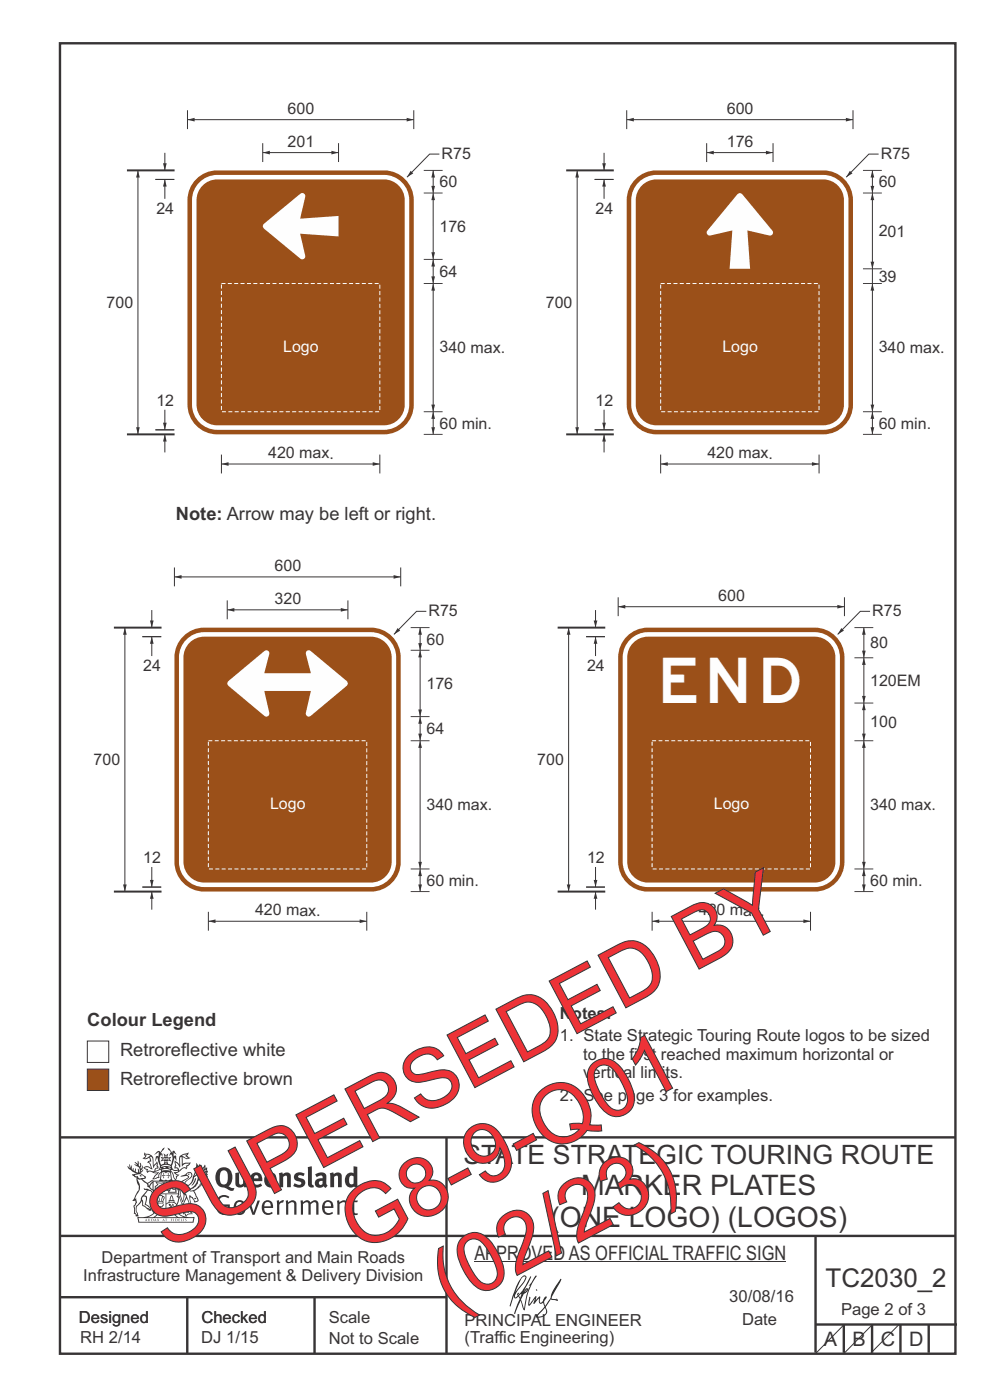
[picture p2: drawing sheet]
<svg xmlns="http://www.w3.org/2000/svg" width="210mm" height="297mm" viewBox="0 0 210 297" stroke-linecap="round" stroke-linejoin="round" font-family="sans-serif">
<g fill="none" stroke="#373435" stroke-width=".51">
<path d="M12.7 9.2h190v278h-190zM12.7 241.3h190M94.7 241.4v45.8M12.7 275.2h82M12.7 262.2h190.1M39.7 275.2v12M66.7 275.2v12M173 262.1v24.9M173 281h30M179 281v6M185 281v6M191 281v6"/>
<path d="M197 281v6"/>
</g>
<g fill="#373435">
<path d="M47 248.4a2.55 2.55 0 0 0 0 2.7l.3 .2a.81 .81 0 0 0 1-1v-.5a1.04 1.04 0 0 0-1.1-1.5zM46.3 248.1a1.82 1.82 0 0 1 2.1-.2 1.82 1.82 0 0 1 .9 1.8 2.29 2.29 0 0 1-.8 2l.7 .3h.5l-.2 .6a2.87 2.87 0 0 1-2-.7 2.12 2.12 0 0 1-1.7-3.1z" fill-rule="evenodd"/>
<path d="M49.9 248.9l.8-.2v2a.46 .46 0 0 0 .3 .6 .46 .46 0 0 0 .6-.3v-2.1l.7-.2v2.4l.2 .5-.5 .3-.3-.3a1.02 1.02 0 0 1-1.2 .3 1.02 1.02 0 0 1-.6-1.1z" fill-rule="evenodd"/>
<path d="M54 249.5l-.1 .5h.9a.49 .49 0 0 0-.2-.6 .49 .49 0 0 0-.6 .1zM53.4 249.1a1.34 1.34 0 0 1 1.6-.2 1.34 1.34 0 0 1 .6 1.5v.2h-1.7a.77 .77 0 0 0 .5 .8 .77 .77 0 0 0 .9-.4l.3 .5a1.59 1.59 0 0 1-2 .2 1.59 1.59 0 0 1-.5-2.1z" fill-rule="evenodd"/>
<path d="M57 249.5l-.1 .5h1a.49 .49 0 0 0-.2-.6 .49 .49 0 0 0-.7 .1zM56.4 249.1a1.34 1.34 0 0 1 1.6-.2 1.34 1.34 0 0 1 .7 1.5v.2h-1.8a.77 .77 0 0 0 .5 .8 .77 .77 0 0 0 .9-.4l.4 .5a1.59 1.59 0 0 1-2.1 .2 1.59 1.59 0 0 1-.5-2.1z" fill-rule="evenodd"/>
<path d="M59.2 248.9l.7-.2 .1 .4a.95 .95 0 0 1 1-.3 .95 .95 0 0 1 .7 .8v2.3h-.8v-2.3a.46 .46 0 0 0-.8 .1v2.2h-.8z" fill-rule="evenodd"/>
<path d="M62.6 249.1a1.75 1.75 0 0 1 2-.1l-.2 .5-.6-.2a.43 .43 0 0 0-.6 .3l.4 .3a1.04 1.04 0 0 1 1.2 1.1 1.04 1.04 0 0 1-1.4 1l-1.2-.4 .3-.6 1 .4 .4-.4a.88 .88 0 0 0-1-.5l-.4-.2-.1-.4z" fill-rule="evenodd"/>
<path d="M65.3 247.6l.8-.2 .1 3.8 .3 .2 .1 .4a.88 .88 0 0 1-1 0 .88 .88 0 0 1-.3-1z" fill-rule="evenodd"/>
<path d="M67.8 250.6a.43 .43 0 0 0-.1 .7 .43 .43 0 0 0 .7-.1v-.7zM66.8 249.1a1.7 1.7 0 0 1 2.4 .1v1.9l.3 .4-.4 .5-.5-.4a1.03 1.03 0 0 1-1.7-.1 1.03 1.03 0 0 1 .8-1.5h.7v-.4a.8 .8 0 0 0-1.2 .1z" fill-rule="evenodd"/>
<path d="M70 248.9l.7-.2 .1 .4a.95 .95 0 0 1 1-.3 .95 .95 0 0 1 .7 .8v2.3h-.8v-2.3a.46 .46 0 0 0-.8 .1v2.2h-.8z" fill-rule="evenodd"/>
<path d="M74.3 249.5a1.48 1.48 0 0 0 0 1.7h.5l.2-.1v-1.5l-.3-.2zM75 247.4l.8 .1 .1 4.4h-.7l-.1-.2a1.26 1.26 0 0 1-1.4 0 1.26 1.26 0 0 1-.5-1.3 1.29 1.29 0 0 1 .4-1.4 1.29 1.29 0 0 1 1.4-.1z" fill-rule="evenodd"/>
<path d="M46.4 253.9a1.72 1.72 0 0 1 2.3 0l-.3 .3a1.24 1.24 0 0 0-1.4-.2 1.24 1.24 0 0 0-.6 1.4 1.49 1.49 0 0 0 1.2 1.9l.7-.1v-1.3h-.8l-.1-.4h1.3v1.9a1.93 1.93 0 0 1-2.2 0 1.93 1.93 0 0 1-.7-2.2l.2-.8z" fill-rule="evenodd"/>
<path d="M50.4 255.1a1.65 1.65 0 0 0 .2 2.2 .99 .99 0 0 0 1-1.4 .78 .78 0 0 0-.4-.8 .78 .78 0 0 0-.8 0zM50 254.9a1.33 1.33 0 0 1 1.6-.1 1.33 1.33 0 0 1 .5 1.4 1.31 1.31 0 0 1-1.3 1.6 1.31 1.31 0 0 1-1.2-1.6v-.6z" fill-rule="evenodd"/>
<path d="M52.5 254.7l.4-.1 .9 2.6 .8-2.5h.5l-1.1 3h-.5z" fill-rule="evenodd"/>
<path d="M56.3 255.2l-.2 .7h1.3a.7 .7 0 0 0-.3-.8 .7 .7 0 0 0-.8 .1zM55.9 255a1.22 1.22 0 0 1 1.5-.2 1.22 1.22 0 0 1 .5 1.5h-1.8a.93 .93 0 0 0 .5 1 .93 .93 0 0 0 1.1-.2l.2 .3a1.43 1.43 0 0 1-1.8 .1 1.43 1.43 0 0 1-.6-1.7z" fill-rule="evenodd"/>
<path d="M58.7 254.7l.4-.1 .1 .5 .4-.4 .6-.1-.2 .5a.66 .66 0 0 0-.8 .7v1.9h-.4z" fill-rule="evenodd"/>
<path d="M60.6 254.7l.4-.1 .1 .5a.94 .94 0 0 1 1-.5 .94 .94 0 0 1 .8 .8v2.3h-.5l-.1-2.5a.81 .81 0 0 0-1.2 .3v2.2h-.4z" fill-rule="evenodd"/>
<path d="M63.7 254.7l.5-.1 .1 .5 .4-.3a.78 .78 0 0 1 1.1 .3 .9 .9 0 0 1 1-.5 .9 .9 0 0 1 .8 .8v2.3h-.5l-.1-2.5a.67 .67 0 0 0-1.1 .3v2.2h-.5v-2.4l-.4-.3-.7 .4v2.3h-.5z" fill-rule="evenodd"/>
<path d="M69 255.2l-.1 .7h1.3a.7 .7 0 0 0-.3-.8 .7 .7 0 0 0-.9 .1zM68.7 255a1.22 1.22 0 0 1 1.5-.2 1.22 1.22 0 0 1 .5 1.5h-1.8a.93 .93 0 0 0 .4 1 .93 .93 0 0 0 1.2-.2l.1 .3a1.44 1.44 0 0 1-1.7 .1 1.44 1.44 0 0 1-.6-1.7z" fill-rule="evenodd"/>
<path d="M71.4 254.7l.5-.1 .1 .5a.94 .94 0 0 1 1-.5 .94 .94 0 0 1 .8 .8v2.3h-.5l-.1-2.5a.81 .81 0 0 0-1.2 .3v2.2h-.4z" fill-rule="evenodd"/>
<path d="M74.7 253.9l.5-.1v.9h.7l-.1 .3h-.6v2.2l.1 .2h.5l.1 .3a.75 .75 0 0 1-1.2-.6v-2.1h-.4v-.3h.4z" fill-rule="evenodd"/>
<path d="M30.8 244.9l1.1 .3-.9 .5h-.4l.6-.5zM31.8 245.4h.2a2.44 2.44 0 0 1 .4 1.9l.1 .5 .7-1-.1 .6 .3 .3a.57 .57 0 0 0-.6 .7l-1-.1-.5 .2 .2-.5-.8-.3 .7-.1 .9 .5 .1-.1-.6-1.3-.2-.2h.5zM30.7 244.4l-.1 .5 .2 .4-.6 .4a1.04 1.04 0 0 0 1.4-.1l.2 .6-.3 .1-.2 .4a.94 .94 0 0 1 .8 1.1l-.2-.1a1.16 1.16 0 0 0-1.5-.1l.3 .4 .4 .2 .1 .5 .2 .1 .1-.2a.94 .94 0 0 1 1.1 .2l.8 .1-1.2 1.2a1.13 1.13 0 0 0 1.2-.2l.4-.1-.1-.4 .5-.8a.83 .83 0 0 0-.6 1.1l-.3-.1-.7 .4 1.1-1.4-.5 .1-.5-.1 1.3-.5-.1-.1-.9 .4v-.3l.2-.2 .3 .1 .1-.3-.2-.4v-.6l-.1-.4-.7 1v-.7a1.42 1.42 0 0 0-1.6-1.8z" fill-rule="evenodd"/>
<path d="M38.5 245.2l.5-.2 .7-.1-.6 .3 .8 .5h-.3zM38.3 245.5l.2-.1 .1 2a1.69 1.69 0 0 1 1.6-.6l-.8 .5 .1 .5a1.1 1.1 0 0 0-1.5 .6l-.1-.5-.2-.2h-.5l.3-.4-.3-.7a1.42 1.42 0 0 1 .8 1.1l.2-.1zM37.1 246.2l.1 1-.2 .3 .1 .4h.5l.1 .2a.96 .96 0 0 1-1.1-.1l-.1 .1a1.06 1.06 0 0 0 1.3 .2v.1a.72 .72 0 0 1-1 .2l.3 .5 .6 .2-.4 .2-.1 .6-.2-.3-.4-1.1-.4-.4 .4 .9a1.54 1.54 0 0 0 .7 1.2l.2-.3a.58 .58 0 0 1 .4-.8l.2-.1h-.3l-.5-.3 .9-.5a.93 .93 0 0 1 1.2-.5v.2l.2-.2 .1-.5a.99 .99 0 0 0 .7-.8l-1.3 .1-.3 .2-.1-1.4 .9 .4 .9-.3h-.4l-.5-.4 .4-.7-.6 .2a1.46 1.46 0 0 0-1.4 2.1v.4l-.2-.4z" fill-rule="evenodd"/>
<path d="M35.6 248.9l.2 .1-.1 .3 .4 .1h-.4v.6l-.1-.6h-.3l.3-.1z" fill-rule="evenodd"/>
<path d="M34.6 248.9l.2 .1v.3l.3 .1h-.3l-.1 .6v-.6h-.4l.4-.1z" fill-rule="evenodd"/>
<path d="M34.3 248.8a.57 .57 0 0 1 .9 .2 .57 .57 0 0 1 .9-.2l.2 1.4h-.2a.57 .57 0 0 1-.9 0 .69 .69 0 0 1-1.1 0zM34.2 248.1l-.3 2.1-.2 .4h3l-.2-.4-.3-2.1h-.2v.2l-.8-.1-.8 .1v-.2z" fill-rule="evenodd"/>
<path d="M34.2 252.4a.3 .3 0 0 0 .6 0 .3 .3 0 0 0-.6 0zM33.3 250.9l.3 .3-.3 .4a.79 .79 0 0 0 0 1.3l.8-.2-.1-.3a.55 .55 0 0 1-.7-.6l.1-.1 .2 .3 .3 .2 .8-.2-.4-.7 .4-.4-.7 .2zM33 250.7l1.1 .2 .9-.2-.4 .6 .4 1.2a.56 .56 0 0 1-.8 .3l-.2 .1a.73 .73 0 0 1-.9 .1 .73 .73 0 0 1-.3-1v-.4l.6-.4z" fill-rule="evenodd"/>
<path d="M35.6 251.8l.7-.4a.58 .58 0 0 1 1-.1 .58 .58 0 0 1-.4 .9l-.3-.3a.43 .43 0 0 1 .6-.4 .57 .57 0 0 0-.8 .2l-.2-.1-.3 .1 .4 .2a.55 .55 0 0 0 .9 .4v.5h-1.3l.3-.4-.1-.1-.6 .1 .2-.3-.2-.1zM35.4 251.8l-.1 .2a.39 .39 0 0 0 .2 .6h.3l-.2 .4h1.9l-.1-.8a.86 .86 0 0 0-.1-1.3 .86 .86 0 0 0-1.3 .4z" fill-rule="evenodd"/>
<path d="M36 254.8h.8v.2h-.8zM36.4 253.8l.2 .8h-.4zM36.4 253.5l-.3 .5-.1 .6h-.2v.4l-.7 .4 .2 .1a1.48 1.48 0 0 1 2.1 .2l.2-.1-.6-.5v-.5h-.2l-.1-.6z" fill-rule="evenodd"/>
<path d="M35.8 255.4l.4 .1 .1 .3 .3-.2-.2-.2a.38 .38 0 0 1 .5 .5l-.2-.2-.3 .2 .3 .2-.3 .3-.1-.4-.4 .4-.1-.2 .4-.3-.1-.1-.2 .1z" fill-rule="evenodd"/>
<path d="M34.5 254h.2v.2l-.2 .6h-.2zM33.6 255.3h.9v.2a.55 .55 0 0 1-.8 .4v-.2l-.2-.1zM33.4 254h.2l.2 .8h-.2zM33.6 255l.8-.1 .1 .2h-.8zM33.8 253.7h.5l-.2 1.1h-.1zM33.3 253.8l-.1 .3 .3 1.1a.48 .48 0 0 0-.1 .6 .48 .48 0 0 0 .5 .2h.5a.49 .49 0 0 0 .2-.8l.3-1.1-.1-.3a1.42 1.42 0 0 0-1.5 0z" fill-rule="evenodd"/>
<path d="M33.7 251.5l.4 .1 .1 .3h-.3z" fill-rule="evenodd"/>
<path d="M41.3 250.1l.3-.2-.2 .8-.6 .8h-.2l.5-.7z" fill-rule="evenodd"/>
<path d="M39.7 249l.3-.2 .5 .2a.88 .88 0 0 1-.6 1.1 1.22 1.22 0 0 0-.8 1.3l.5 .2a.72 .72 0 0 0 .9-.4l.5-.8 .2-.6 .8-.6v.2a2.85 2.85 0 0 1-2 2.9l.1 .1a2.13 2.13 0 0 0 1.9-1.5v-.3a2.01 2.01 0 0 0 .3-1.7l1.1-1.3-.4 1 .7-.5-.7 1 .8-.4-.8 .8 .7-.2-.9 .6 .8-.1-.8 .4h.7l-.8 .3 .3 .2h-.4l.2 .3h-.4l.2 .3h-.4l.1 .2h-.1a2.16 2.16 0 0 1-2 1.1l.1 .2 .4-.1a.76 .76 0 0 1 .7 .8l.5 1.2-.6 .2a1.45 1.45 0 0 0-1.1-1.3l.2 1.8-.1 1.8 .4 .3a1.07 1.07 0 0 0-1.2 .4v-.3l-.5-.2a.87 .87 0 0 1 1.1-.1v-.7a4.4 4.4 0 0 0-.6-3.1l-.1-.3h-.2a2.16 2.16 0 0 1-.7-2.2l.3-.4 1.2-.7a.55 .55 0 0 0-.4-.8zM37.8 252.4a.76 .76 0 0 1 .3 1.1l.6 1.6 .4-1.7 .2 .1a.61 .61 0 0 1-.1 .9l-.3 .8-.2 .1-.7-1.6-.3 .1a1.18 1.18 0 0 0 .1-1.4zM41.8 247.5l.2 .7 .3-.5v.6l.4-.5a1.9 1.9 0 0 1-1.2 1.4l-.3 .3zM38.2 249.6l1.4-.2 .2 .2v.3l-.5 .2a1.26 1.26 0 0 0-.9 1.9l.2 .7a1.84 1.84 0 0 1 .1 2.1l-.4-1.4a.96 .96 0 0 0-.4-1.2l-.4 .2a.78 .78 0 0 1 0 1.3l.1 .3h.4l.4 1.1a.38 .38 0 0 0 .2 .4 .38 .38 0 0 0 .4-.1l.6-1.2a2.94 2.94 0 0 1 .4 2.5l-.1 .4h-.8l-.3 .4v.2l.4-.1 .1 .4 .2 .1a1.02 1.02 0 0 1 1.3-.5v-.4l-.3-.1 .1-1.8-.3-1.3h.1a1.14 1.14 0 0 1 .8 1 .63 .63 0 0 0 .8-.2 .63 .63 0 0 0-.2-.9l-.6-1.2 .9-.6 .2-.4h.3l-.1-.2h.4l-.1-.3h.3l-.1-.3 .5-.1-.2-.2 .6-.4v-.2h-.2l.4-.5h-.3l.3-.5-.4 .1 .4-.5v-.3l-.3 .2 .2-.7-.1-.2-.4 .3v-.8l-.6 .8-.2-.8-.2 .5-.3-.7-.1 .6-.5-.8-.1 1.4-.6 1.8a1.81 1.81 0 0 1-1 1.5l-.6-.2a1.75 1.75 0 0 1 1.1-1.2 .75 .75 0 0 0 .1-1.3 .75 .75 0 0 0-1.2 .4z" fill-rule="evenodd"/>
<path d="M41.2 254.1h.3l.2 .2-.4 .1z" fill-rule="evenodd"/>
<path d="M29.4 258.4h11.6l-.1 .8h-11.4zM31.3 258.2l.5-.1a2.48 2.48 0 0 0 1.4-1.3l.3 .5-.5 .6-.5 .3zM32.5 256.6l.3-.2 .2 .1-.3 .7zM37.2 256.8a2.65 2.65 0 0 0 1.8 1.4h-1.1l-.5-.3-.5-.6zM37.4 256.5l.2-.1 .3 .2-.3 .6zM29.2 258.2l.1 1.2h11.8l.2-1.1-.2-.1a4.1 4.1 0 0 1-3.3-.9l.3-.4-.1-.6a1.06 1.06 0 0 0-1.3 1l.2 .4 .6 .5h-4.7l.3-.1a.84 .84 0 0 0 .6-.8 .84 .84 0 0 0-.5-.8l-.3-.2h-.5l-.1 .6 .3 .4a4.2 4.2 0 0 1-3.4 .9z" fill-rule="evenodd"/>
<path d="M31 258.7l.1 .2h-.2zM31 258.5l-.3 .6 .4-.2 .2 .2z" fill-rule="evenodd"/>
<path d="M31.3 258.6h.3v.4a.25 .25 0 0 0 .2-.1 .25 .25 0 0 0-.1-.3h.1a.29 .29 0 0 1 0 .4 .29 .29 0 0 1-.4 0 .29 .29 0 0 1 0-.4z" fill-rule="evenodd"/>
<path d="M32.2 258.6a.22 .22 0 0 1 .3 .2 .22 .22 0 0 1-.3 .2zM32 258.6l.1 .4a.33 .33 0 0 0 .4 0 .33 .33 0 0 0 0-.4 .33 .33 0 0 0-.5 0z" fill-rule="evenodd"/>
<path d="M32.9 258.7l.1 .2h-.2zM32.9 258.5l-.2 .6 .3-.2 .2 .2z" fill-rule="evenodd"/>
<path d="M33.3 258.6h.2l.1 .1 .2-.1-.2 .2 .2 .3-.3-.3-.1 .3h-.1l.2-.3z" fill-rule="evenodd"/>
<path d="M34.7 258.7l.1 .2h-.2zM34.7 258.5l-.3 .6 .4-.2 .2 .2z" fill-rule="evenodd"/>
<path d="M35 258.5h.5l-.2 .1v.5h-.2l.1-.5z" fill-rule="evenodd"/>
<path d="M36.2 258.6l.3-.1-.1 .1v.2h.1h-.1v.3h-.2z" fill-rule="evenodd"/>
<path d="M36.7 258.6h.2v.5h-.2z" fill-rule="evenodd"/>
<path d="M37.3 258.6a.22 .22 0 0 1 .3 .2 .22 .22 0 0 1-.3 .2zM37.1 258.6v.4a.33 .33 0 0 0 .5 0 .33 .33 0 0 0 0-.4 .33 .33 0 0 0-.5 0z" fill-rule="evenodd"/>
<path d="M37.8 258.6l.4-.1-.2 .1v.2h.1h-.1v.2l.2 .1h-.4z" fill-rule="evenodd"/>
<path d="M38.4 258.6h.2l-.1 .4 .2 .1h-.3z" fill-rule="evenodd"/>
<path d="M38.9 258.6h.2v.5h-.2z" fill-rule="evenodd"/>
<path d="M39.3 258.6h.2h-.1l.2 .3-.2 .2-.1-.1v-.1l.2 .1z" fill-rule="evenodd"/>
<path d="M34.2 247.4a1.51 1.51 0 0 1 2 .2 2.67 2.67 0 0 0-2.1 0zM35.7 247.6l.4 .1 .1 .3-.4-.1zM34.6 247.6h.5l.1 .2h-.4zM34 247.8l.3 .2h-.3zM34.9 246.9l.3-.2 .3 .2zM34.9 245.6l.2 .1v.3h-.2zM35 245.1l.2 .2 .2-.2-.1 .3h-.2zM35.1 246.3h.2l.1 .4-.2-.2-.2 .2zM35.3 245.7l.2-.1v.4h-.2zM34.4 245.7h.3l.1 .3-.4 .1 .2-.2zM35.7 245.7h.3l-.2 .2 .2 .2-.4-.1zM32.7 244.9l1-.5-.1 1-.2-.2-.3 .2-.3 1.1 .5-1 .3 .9a1.84 1.84 0 0 1 .2 1.7l.4 .1a2.48 2.48 0 0 1 2.2 0l.2-.2-.2-.7 .7-1.8 .4 .7-.2-1-.2-.1-.2 .3v-.9l.6 .4-.6-.8-.3 .1-.1 .4-.5-.9-.5-.3 .2 .5 .6 .5-.5 .8 .4-.4a2.06 2.06 0 0 1 0 2.3l-.5-.2-.2-.6 .1-.1 .8 .2-.4-.5 .4-.5-.7 .2-.2-.2 .2-.7-.5 .4-.5-.4 .2 .7-.2 .2-.7-.2 .4 .5-.4 .5 .8-.2 .1 .1-.2 .6-.5 .2a2.02 2.02 0 0 1 0-2.2l.3 .5-.1-.7-.3-.1 .8-1.2-.4 .3-.5 .8-.2-.3a.8 .8 0 0 0-.8 .5z" fill-rule="evenodd"/>
<path d="M29.2 250.1l.3 .1a.61 .61 0 0 1 .8 .4l.3 .2a.8 .8 0 0 1 .6 1l.4 .1 .5 .5a1 1 0 0 1 .5 1.1l-.1 .7v-.5h-.1a.96 .96 0 0 0-.8-1.3l-.2-.2h-.7l-.1-.1-.1 .1 .1 .3h.6l-1.2 1.3-.2 1-.4 .6a1.33 1.33 0 0 0-.5 1.8l.2 .5a1.26 1.26 0 0 1-.5-1.5l-.1-.3a1.56 1.56 0 0 0 .4-1.7l-.3 .2 .2-.5a3.2 3.2 0 0 0 .7-3zM30.4 253.9h.4a2.06 2.06 0 0 1-.1 1.6l.7 .5 .4 .4-.6-.1-.8-.6-.1-.9a.51 .51 0 0 1 .1-.9zM28.6 249.3a1.52 1.52 0 0 1 2.1 .5l-1.1 .2-.2-.1-.1-.4h-.5zM27.5 247v.8l-.3-.4h-.1a3.1 3.1 0 0 0 1.9 1.6l-1 .1 .5 .6 .5 .1 .1 1.1a1.84 1.84 0 0 1-.3 2.5l-.4 .9-.3 .4 .2 .1 .4-.1 .1 .4-.2 .5-.3 .2 .1 1.7h.2l.3 .5 .1 .1 .4-.1-.1-.5a1.3 1.3 0 0 1-.1-1.7l.9-1 .1 1.1 .6 .2 .5 .5 .1-.1 .2 .3h.5a1.85 1.85 0 0 0-1.2-1.4l.1-.3a1.39 1.39 0 0 0 0-1.4l-.5-.1 .5-.5a.66 .66 0 0 1 .9-.4 .66 .66 0 0 1 .3 .9l-.1 .4 .2-.1v.2l-.1 .3 .2 .5 .1-.3a2.24 2.24 0 0 0 .1-2.2 .73 .73 0 0 1-.7-.7 .73 .73 0 0 1 .6-.7v-.2a.94 .94 0 0 0-.9 .8 .48 .48 0 0 1-.1-.6 .48 .48 0 0 1 .5-.2l.5-.3a.51 .51 0 0 0-.8 .2l-.5 .2-1-.8h.6l.2-.5-1.2-.7 .5-.5v-.3l-.5 .4 .1-.2a.69 .69 0 0 0 .2-1v.4l-.2 .3v-1.1l-.3-.2 .1 .6-.1 .2-.4-1.3v.7l-.6-.4 .5 .7-.6-.2 .3 .3a1 1 0 0 1 .7 1.4l-.2-.8v.9l-.5-.2v-.8l-.2 .7-.2-.1-.1-.6-.2 .4-.2-.2 .1-.7-.2 .5z" fill-rule="evenodd"/>
<path d="M29.6 249.4l.2-.1 .3 .2z" fill-rule="evenodd"/>
<path d="M32.4 250.5h5.6v2l-.2-.1v-1.7h-5.2v2.5h5.2v-.8l.1 .2-.1 1.1v-.3h-2.5v4a4.1 4.1 0 0 0 2.6-3.6l.1-.1a4 4 0 0 1-2.8 3.9 4.2 4.2 0 0 1-2.8-4.7l.1 1.2 .1-.1a3.8 3.8 0 0 0 2.5 3.4v-4h-2.5l-.2-.9z" fill-rule="evenodd"/>
<circle cx="40" cy="249.1" r=".17"/>
</g>
<path d="M100.6 267.7h66.2" fill="none" stroke="#373435" stroke-width=".21"/>
<g fill="#252726">
<path d="M111.6 273.7l.2-.2-.5 .7zM110.4 274.5l.3 .1-.3 .7-.3-.4zM110.9 270.9l.5-.1a9.3 9.3 0 0 1-2 3.2l-.1 .2 1-2.5zM110.6 271a14.7 14.7 0 0 0-2.2 4.9l-.3 1.2 .1 .1 .8-2.4a.42 .42 0 0 0 .2 .7 .42 .42 0 0 0 .6-.3l.2-.2 .2 .6-1.1 3.1h.2l1.1-2.8 .6 1.9 .2 .2 .2-.5a13.5 13.5 0 0 1 2-6.2l.5-.5-.2-.2-1.6 2.1 .4-.1a14.9 14.9 0 0 0-1.3 5.1l-.4-1.2a1.39 1.39 0 0 1 .2-1.8l.1-.2a.92 .92 0 0 0 .8-1.2 .75 .75 0 0 0-.7 .7l-.2 .2 1.6-3.4h-.1l-.4 .7a10.5 10.5 0 0 1-2.2 3.2l.2-.4a.32 .32 0 0 0-.4 .2 .32 .32 0 0 0 .1 .4l-.5 .4a3.2 3.2 0 0 1 1.1-2.3l.5-.6a2.49 2.49 0 0 0 .7-1.6l-.3-.2z" fill-rule="evenodd"/>
<path d="M115.6 277.5a1.15 1.15 0 0 1 .1 1.3 1.15 1.15 0 0 1-1.2 .5h-.5zM112.3 275.1l-.3 1.7 .3 .2 1.2-1.5-.3 1.1 1.1-1.2a.94 .94 0 0 0 .4 1.2l.5-.3 .3 .9-1.2 1.3a.98 .98 0 0 0-.5 1 1.9 1.9 0 0 0 2.3-1.3l-.1-.3a1.02 1.02 0 0 1 .3-1.4l.5-.9 1.5 .3-.2-.5v.3l-1.1-.2v-.2l2-3.6 .1-.3-.1-.1-1.8 2.7a6.6 6.6 0 0 1-1.5 3l-.2-.2a1.01 1.01 0 0 1 .4-1.4l.1-.2-.3-.2-.3 .5-.2 .5-.5 .4-.2-.4 .1-.9-.2-.1-.8 .9 .2-.9h-.1l-1.4 1.7 .2-1.4v-.1z" fill-rule="evenodd"/>
<path d="M113.7 273.5l.3 .3h-.3z" fill-rule="evenodd"/>
</g>
<path d="M18.5 220.8h4.6v4.6h-4.6z" fill-rule="evenodd" fill="#fefefe" stroke="#373435" stroke-width=".21"/>
<path d="M18.5 226.8h4.6v4.5h-4.6z" fill-rule="evenodd" fill="#9b5019" stroke="#373435" stroke-width=".21"/>
<path d="M89.9 87.3h4M89.9 92.1h4M91.9 87.3v4.8M179 281.1l-6 6M185 281.1l-6 6M190.7 281l-6 6" fill="none" stroke="#373435" stroke-width=".21"/>
<g fill="#373435">
<path d="M91.5 90.6h.8l-.4 1.5z"/>
<path d="M91.9 87.3l.4 1.6h-.8z"/>
</g>
<path d="M56 47.5l7.7-6.4a.64 .64 0 0 1 .7-.1 .64 .64 0 0 1 .3 .7l-1 4.7 8.1-.6v4.4l-8.1-.6 1 4.6a.64 .64 0 0 1-.3 .7 .64 .64 0 0 1-.7 0l-7.8-6.5a.61 .61 0 0 1 .1-.9z" fill-rule="evenodd" fill="#fefefe"/>
<path d="M91.9 60.1v27.2" fill="none" stroke="#373435" stroke-width=".21"/>
<g fill="#373435">
<path d="M91.5 85.8h.8l-.4 1.5z"/>
<path d="M91.9 60.1l.4 1.6h-.8z"/>
</g>
<path d="M89.9 55h4M91.9 40.9v14.1" fill="none" stroke="#373435" stroke-width=".21"/>
<g fill="#373435">
<path d="M91.5 53.5h.8l-.4 1.5z"/>
<path d="M91.9 40.9l.4 1.6h-.8z"/>
</g>
<path d="M91.9 55v5.1M89.9 60.1h4" fill="none" stroke="#373435" stroke-width=".21"/>
<g fill="#373435">
<path d="M91.5 58.6h.8l-.4 1.5z"/>
<path d="M91.9 55l.4 1.5h-.8z"/>
</g>
<path d="M39.8 25.4h48" fill="none" stroke="#373435" stroke-width=".21"/>
<g fill="#373435">
<path d="M86.3 25l1.5 .4-1.5 .4z"/>
<path d="M39.8 25.4l1.5-.4v.8z"/>
</g>
<path d="M39.8 23.4v4M55.7 32.4h16.1M87.8 23.4v4" fill="none" stroke="#373435" stroke-width=".21"/>
<g fill="#373435">
<path d="M70.3 32l1.5 .4-1.5 .4z"/>
<path d="M55.7 32.4l1.5-.4v.8z"/>
</g>
<path d="M55.7 30.4v4M71.8 30.4v4M89.9 36.1h4M91.9 36.1v4.8M89.9 40.9h4" fill="none" stroke="#373435" stroke-width=".21"/>
<g fill="#373435">
<path d="M91.5 39.4h.8l-.4 1.5z"/>
<path d="M91.9 36.1l.4 1.6h-.8z"/>
</g>
<path d="M47 60.1h33.6v27.2h-33.6z" fill="none" stroke="#fefefe" stroke-width=".21" stroke-dasharray=".8 .5" stroke-linecap="butt"/>
<path d="M42.3 38.7a5.3 5.3 0 0 1 3.8-1.6h35.4a5.4 5.4 0 0 1 5.3 5.3v43.4a5.4 5.4 0 0 1-5.3 5.4h-35.4a5.4 5.4 0 0 1-5.4-5.4v-43.4a5.3 5.3 0 0 1 1.6-3.7zM43.3 39.1a4.4 4.4 0 0 1 2.8-1h35.4a4.4 4.4 0 0 1 4.4 4.3v43.4a4.4 4.4 0 0 1-4.4 4.4h-35.4a4.4 4.4 0 0 1-4.4-4.4v-43.4a4.4 4.4 0 0 1 1.6-3.3zM41.6 38a6.3 6.3 0 0 1 4.5-1.9h35.4a6.3 6.3 0 0 1 6.3 6.3v43.4a6.3 6.3 0 0 1-6.3 6.3h-35.4a6.3 6.3 0 0 1-6.3-6.3v-43.4a6.3 6.3 0 0 1 1.8-4.4z" fill-rule="evenodd" fill="#9b5019"/>
<path d="M93.2 32.7h-2.1l-4.8 4.9" fill="none" stroke="#373435" stroke-width=".21"/>
<path d="M87.1 36.2l.6 .6-1.4 .8z" fill="#373435"/>
<path d="M56 47.5l7.7-6.4a.64 .64 0 0 1 .7-.1 .64 .64 0 0 1 .3 .7l-1 4.7 8.1-.6v4.4l-8.1-.6 1 4.6a.64 .64 0 0 1-.3 .7 .64 .64 0 0 1-.7 0l-7.8-6.5a.61 .61 0 0 1 .1-.9z" fill-rule="evenodd" fill="#fefefe"/>
<path d="M47 60.1h33.6v27.2h-33.6z" fill="none" stroke="#fefefe" stroke-width=".21" stroke-dasharray=".8 .5" stroke-linecap="butt"/>
<path d="M29.3 36.1v56" fill="none" stroke="#373435" stroke-width=".21"/>
<g fill="#373435">
<path d="M28.9 90.6h.8l-.4 1.5z"/>
<path d="M29.3 36.1l.4 1.6h-.8z"/>
</g>
<path d="M26.9 36.1h10.1M26.9 92.1h10.1M47 98.4h33.6" fill="none" stroke="#373435" stroke-width=".21"/>
<g fill="#373435">
<path d="M79.1 98l1.5 .4-1.5 .4z"/>
<path d="M47 98.4l1.5-.4v.8z"/>
</g>
<path d="M35 92.2v3.8M47 96.4v4M80.6 96.4v4" fill="none" stroke="#373435" stroke-width=".21"/>
<path d="M35 92.2l.4 1.5h-.8z" fill="#373435"/>
<path d="M35 38.1v4.1" fill="none" stroke="#373435" stroke-width=".21"/>
<path d="M35 38.1l.4 1.5h-.8z" fill="#373435"/>
<path d="M35 32.4v3.7" fill="none" stroke="#373435" stroke-width=".21"/>
<path d="M34.6 34.6h.8l-.4 1.5z" fill="#373435"/>
<path d="M35 86.9v4.3" fill="none" stroke="#373435" stroke-width=".21"/>
<path d="M34.6 89.7h.8l-.4 1.5z" fill="#373435"/>
<path d="M33 38.1h4M33 91.2h4" fill="none" stroke="#373435" stroke-width=".21"/>
<path d="M135.5 38.7a5.3 5.3 0 0 1 3.7-1.6h35.4a5.4 5.4 0 0 1 5.4 5.3v43.4a5.4 5.4 0 0 1-5.4 5.4h-35.4a5.4 5.4 0 0 1-5.3-5.4v-43.4a5.3 5.3 0 0 1 1.6-3.7zM135.9 39.6a4.4 4.4 0 0 1 3.3-1.5h35.4a4.4 4.4 0 0 1 4.4 4.3v43.4a4.4 4.4 0 0 1-4.4 4.4h-35.4a4.4 4.4 0 0 1-4.3-4.4v-43.4a4.4 4.4 0 0 1 1-2.8zM134.8 38a6.3 6.3 0 0 1 4.4-1.9h35.4a6.3 6.3 0 0 1 6.3 6.3v43.4a6.3 6.3 0 0 1-6.3 6.3h-35.4a6.3 6.3 0 0 1-6.3-6.3v-43.4a6.3 6.3 0 0 1 1.9-4.4z" fill-rule="evenodd" fill="#9b5019"/>
<path d="M186.4 32.7h-2.1l-4.8 4.9" fill="none" stroke="#373435" stroke-width=".21"/>
<path d="M180.3 36.2l.5 .6-1.3 .8z" fill="#373435"/>
<path d="M122.4 36.1v56" fill="none" stroke="#373435" stroke-width=".21"/>
<g fill="#373435">
<path d="M122 90.6h.8l-.4 1.5z"/>
<path d="M122.4 36.1l.4 1.6h-.8z"/>
</g>
<path d="M120.1 36.1h10.1M120.1 92.1h10.1M128.1 92.2v3.8" fill="none" stroke="#373435" stroke-width=".21"/>
<path d="M128.1 92.2l.4 1.5h-.8z" fill="#373435"/>
<path d="M128.1 38.1v4.1" fill="none" stroke="#373435" stroke-width=".21"/>
<path d="M128.1 38.1l.4 1.5h-.8z" fill="#373435"/>
<path d="M128.1 32.4v3.7" fill="none" stroke="#373435" stroke-width=".21"/>
<path d="M127.7 34.6h.8l-.4 1.5z" fill="#373435"/>
<path d="M128.1 86.9v4.3" fill="none" stroke="#373435" stroke-width=".21"/>
<path d="M127.7 89.7h.8l-.4 1.5z" fill="#373435"/>
<path d="M126.1 38.1h4M126.1 91.2h4M183.1 92.1h4M183.1 87.3h4M185.1 87.3v4.8" fill="none" stroke="#373435" stroke-width=".21"/>
<g fill="#373435">
<path d="M184.7 90.6h.7l-.3 1.5z"/>
<path d="M185.1 87.3l.3 1.6h-.7z"/>
</g>
<path d="M156.4 41.2l.1-.1a.61 .61 0 0 1 1 .1l6.3 7.7a.64 .64 0 0 1 .1 .8 .64 .64 0 0 1-.7 .3l-4.7-1.1 .6 8.1h-4.3l.5-8.1-4.6 1.1a.64 .64 0 0 1-.7-.3 .64 .64 0 0 1 .1-.8z" fill-rule="evenodd" fill="#fefefe"/>
<path d="M185.1 60.1v27.2" fill="none" stroke="#373435" stroke-width=".21"/>
<g fill="#373435">
<path d="M184.7 85.8h.7l-.3 1.5z"/>
<path d="M185.1 60.1l.3 1.6h-.7z"/>
</g>
<path d="M183.1 57h4M185.1 40.9v16.1" fill="none" stroke="#373435" stroke-width=".21"/>
<g fill="#373435">
<path d="M184.7 55.5h.7l-.3 1.5z"/>
<path d="M185.1 40.9l.3 1.6h-.7z"/>
</g>
<path d="M132.9 25.4h48M185.1 57v3.1M183.1 60.1h4" fill="none" stroke="#373435" stroke-width=".21"/>
<g fill="#373435">
<path d="M179.4 25l1.5 .4-1.5 .4z"/>
<path d="M132.9 25.4l1.5-.4v.8z"/>
</g>
<path d="M149.9 32.4h14.1M180.9 23.4v4" fill="none" stroke="#373435" stroke-width=".21"/>
<g fill="#373435">
<path d="M162.5 32l1.5 .4-1.5 .4z"/>
<path d="M149.9 32.4l1.5-.4v.8z"/>
</g>
<path d="M149.9 30.4v4M164 30.4v4M183.1 36.1h4M185.1 36.1v4.8M183.1 40.9h4" fill="none" stroke="#373435" stroke-width=".21"/>
<g fill="#373435">
<path d="M184.7 39.4h.7l-.3 1.5z"/>
<path d="M185.1 36.1l.3 1.6h-.7z"/>
</g>
<path d="M140.1 60.1h33.6v27.2h-33.6z" fill="none" stroke="#fefefe" stroke-width=".21" stroke-dasharray=".8 .5" stroke-linecap="butt"/>
<path d="M140.1 98.4h33.6" fill="none" stroke="#373435" stroke-width=".21"/>
<g fill="#373435">
<path d="M172.2 98l1.5 .4-1.5 .4z"/>
<path d="M140.1 98.4l1.5-.4v.8z"/>
</g>
<path d="M132.9 23.4v4M140.1 96.4v4M173.7 96.4v4" fill="none" stroke="#373435" stroke-width=".21"/>
<path d="M39.5 135.7a5.3 5.3 0 0 1 3.8-1.6h35.4a5.4 5.4 0 0 1 5.3 5.3v43.4a5.4 5.4 0 0 1-5.3 5.4h-35.4a5.4 5.4 0 0 1-5.3-5.4v-43.4a5.3 5.3 0 0 1 1.5-3.7zM40.5 136.1a4.4 4.4 0 0 1 2.8-1h35.4a4.4 4.4 0 0 1 4.4 4.3v43.4a4.4 4.4 0 0 1-4.4 4.4h-35.4a4.4 4.4 0 0 1-4.4-4.4v-43.4a4.4 4.4 0 0 1 1.6-3.3zM38.9 135a6.3 6.3 0 0 1 4.4-1.9h35.4a6.3 6.3 0 0 1 6.3 6.3v43.4a6.3 6.3 0 0 1-6.3 6.3h-35.4a6.3 6.3 0 0 1-6.3-6.3v-43.4a6.3 6.3 0 0 1 1.9-4.4z" fill-rule="evenodd" fill="#9b5019"/>
<path d="M90.4 129.7h-2l-4.8 4.9" fill="none" stroke="#373435" stroke-width=".21"/>
<path d="M84.3 133.2l.6 .6-1.3 .8z" fill="#373435"/>
<path d="M26.5 133.1v56" fill="none" stroke="#373435" stroke-width=".21"/>
<g fill="#373435">
<path d="M26.1 187.6h.8l-.4 1.5z"/>
<path d="M26.5 133.1l.4 1.6h-.8z"/>
</g>
<path d="M24.2 133.1h10.1M24.2 189.1h10.1M32.2 189.2v3.8" fill="none" stroke="#373435" stroke-width=".21"/>
<path d="M32.2 189.2l.4 1.5h-.8z" fill="#373435"/>
<path d="M32.2 135.1v4.1" fill="none" stroke="#373435" stroke-width=".21"/>
<path d="M32.2 135.1l.4 1.5h-.8z" fill="#373435"/>
<path d="M32.2 129.4v3.7" fill="none" stroke="#373435" stroke-width=".21"/>
<path d="M31.8 131.6h.8l-.4 1.5z" fill="#373435"/>
<path d="M32.2 183.9v4.3" fill="none" stroke="#373435" stroke-width=".21"/>
<path d="M31.8 186.7h.8l-.4 1.5z" fill="#373435"/>
<path d="M30.2 135.1h4M30.2 188.2h4M87.1 189.1h4M87.1 184.3h4M89.1 184.3v4.8" fill="none" stroke="#373435" stroke-width=".21"/>
<g fill="#373435">
<path d="M88.7 187.6h.8l-.4 1.5z"/>
<path d="M89.1 184.3l.4 1.6h-.8z"/>
</g>
<path d="M89.1 157.1v27.2" fill="none" stroke="#373435" stroke-width=".21"/>
<g fill="#373435">
<path d="M88.7 182.8h.8l-.4 1.5z"/>
<path d="M89.1 157.1l.4 1.6h-.8z"/>
</g>
<path d="M89.1 137.9v14.1M87.1 152h4" fill="none" stroke="#373435" stroke-width=".21"/>
<g fill="#373435">
<path d="M88.7 150.5h.8l-.4 1.5z"/>
<path d="M89.1 137.9l.4 1.6h-.8z"/>
</g>
<path d="M87.1 157.1h4M89.1 152v5.1" fill="none" stroke="#373435" stroke-width=".21"/>
<g fill="#373435">
<path d="M88.7 155.6h.8l-.4 1.5z"/>
<path d="M89.1 152l.4 1.5h-.8z"/>
</g>
<path d="M37 122.4h48" fill="none" stroke="#373435" stroke-width=".21"/>
<g fill="#373435">
<path d="M83.5 122l1.5 .4-1.5 .4z"/>
<path d="M37 122.4l1.5-.4v.8z"/>
</g>
<path d="M37 120.4v4M48.2 129.4h25.6M85 120.4v4" fill="none" stroke="#373435" stroke-width=".21"/>
<g fill="#373435">
<path d="M72.3 129l1.5 .4-1.5 .4z"/>
<path d="M48.2 129.4l1.5-.4v.8z"/>
</g>
<path d="M48.2 127.4v4M73.8 127.4v4M87.1 137.9h4M87.1 133.1h4M89.1 133.1v4.8" fill="none" stroke="#373435" stroke-width=".21"/>
<g fill="#373435">
<path d="M88.7 136.4h.8l-.4 1.5z"/>
<path d="M89.1 133.1l.4 1.6h-.8z"/>
</g>
<path d="M44.2 157.1h33.6v27.2h-33.6z" fill="none" stroke="#fefefe" stroke-width=".21" stroke-dasharray=".8 .5" stroke-linecap="butt"/>
<path d="M48.5 144.5l7.6-6.4a.63 .63 0 0 1 .7-.1 .63 .63 0 0 1 .3 .7l-1 4.1h9.8l-1-4.1a.64 .64 0 0 1 .3-.7 .64 .64 0 0 1 .7 .1l7.7 6.5a.61 .61 0 0 1-.1 .9l-7.6 6.4a.63 .63 0 0 1-.7 0 .63 .63 0 0 1-.3-.7l1-4.6h-9.8l1 4.6a.64 .64 0 0 1-.3 .7 .64 .64 0 0 1-.7 0l-7.7-6.5a.61 .61 0 0 1 .1-.9z" fill-rule="evenodd" fill="#fefefe"/>
<path d="M44.2 195.4h33.6" fill="none" stroke="#373435" stroke-width=".21"/>
<g fill="#373435">
<path d="M76.3 195l1.5 .4-1.5 .4z"/>
<path d="M44.2 195.4l1.5-.4v.8z"/>
</g>
<path d="M44.2 193.4v4M77.8 193.4v4" fill="none" stroke="#373435" stroke-width=".21"/>
<path d="M133.7 135.7a5.3 5.3 0 0 1 3.7-1.6h35.4a5.4 5.4 0 0 1 5.4 5.3v43.4a5.4 5.4 0 0 1-5.4 5.4h-35.4a5.4 5.4 0 0 1-5.3-5.4v-43.4a5.3 5.3 0 0 1 1.6-3.7zM134.1 136.6a4.4 4.4 0 0 1 3.3-1.5h35.4a4.4 4.4 0 0 1 4.4 4.3v43.4a4.4 4.4 0 0 1-4.4 4.4h-35.4a4.4 4.4 0 0 1-4.4-4.4v-43.4a4.4 4.4 0 0 1 1.1-2.8zM133 135a6.3 6.3 0 0 1 4.4-1.9h35.4a6.3 6.3 0 0 1 6.3 6.3v43.4a6.3 6.3 0 0 1-6.3 6.3h-35.4a6.3 6.3 0 0 1-6.3-6.3v-43.4a6.3 6.3 0 0 1 1.9-4.4z" fill-rule="evenodd" fill="#9b5019"/>
<path d="M184.6 129.7h-2.1l-4.8 4.9" fill="none" stroke="#373435" stroke-width=".21"/>
<path d="M178.5 133.2l.5 .6-1.3 .8z" fill="#373435"/>
<path d="M120.6 133.1v56" fill="none" stroke="#373435" stroke-width=".21"/>
<g fill="#373435">
<path d="M120.2 187.6h.8l-.4 1.5z"/>
<path d="M120.6 133.1l.4 1.6h-.8z"/>
</g>
<path d="M118.3 133.1h10.1M118.3 189.1h10.1M126.3 189.2v3.8" fill="none" stroke="#373435" stroke-width=".21"/>
<path d="M126.3 189.2l.4 1.5h-.8z" fill="#373435"/>
<path d="M126.3 135.1v4.1" fill="none" stroke="#373435" stroke-width=".21"/>
<path d="M126.3 135.1l.4 1.5h-.8z" fill="#373435"/>
<path d="M126.3 129.4v3.7" fill="none" stroke="#373435" stroke-width=".21"/>
<path d="M125.9 131.6h.8l-.4 1.5z" fill="#373435"/>
<path d="M126.3 183.9v4.3" fill="none" stroke="#373435" stroke-width=".21"/>
<path d="M125.9 186.7h.8l-.4 1.5z" fill="#373435"/>
<path d="M124.3 135.1h4M124.3 188.2h4M181.2 189.1h4M181.2 184.3h4M183.2 184.3v4.8" fill="none" stroke="#373435" stroke-width=".21"/>
<g fill="#373435">
<path d="M182.9 187.6h.7l-.4 1.5z"/>
<path d="M183.2 184.3l.4 1.6h-.7z"/>
</g>
<path d="M183.2 157.1v27.2" fill="none" stroke="#373435" stroke-width=".21"/>
<g fill="#373435">
<path d="M182.9 182.8h.7l-.4 1.5z"/>
<path d="M183.2 157.1l.4 1.6h-.7z"/>
</g>
<path d="M183.2 139.5v9.6M181.2 149.1h4" fill="none" stroke="#373435" stroke-width=".21"/>
<g fill="#373435">
<path d="M182.9 147.6h.7l-.4 1.5z"/>
<path d="M183.2 139.5l.4 1.6h-.7z"/>
</g>
<path d="M181.2 157.1h4M183.2 149.1v8" fill="none" stroke="#373435" stroke-width=".21"/>
<g fill="#373435">
<path d="M182.9 155.6h.7l-.4 1.5z"/>
<path d="M183.2 149.1l.4 1.6h-.7z"/>
</g>
<path d="M131.1 128.7h48" fill="none" stroke="#373435" stroke-width=".21"/>
<g fill="#373435">
<path d="M177.6 128.3l1.5 .4-1.5 .4z"/>
<path d="M131.1 128.7l1.5-.4v.8z"/>
</g>
<path d="M131.1 126.7v4M179.1 126.7v4M181.2 139.5h4M181.2 133.1h4M183.2 133.1v6.4" fill="none" stroke="#373435" stroke-width=".21"/>
<g fill="#373435">
<path d="M182.9 138h.7l-.4 1.5z"/>
<path d="M183.2 133.1l.4 1.6h-.7z"/>
</g>
<path d="M138.3 157.1h33.6v27.2h-33.6z" fill="none" stroke="#fefefe" stroke-width=".21" stroke-dasharray=".8 .5" stroke-linecap="butt"/>
<path d="M138.3 195.4h33.6" fill="none" stroke="#373435" stroke-width=".21"/>
<g fill="#373435">
<path d="M170.4 195l1.5 .4-1.5 .4z"/>
<path d="M138.3 195.4l1.5-.4v.8z"/>
</g>
<path d="M138.3 193.4v4M171.9 193.4v4" fill="none" stroke="#373435" stroke-width=".21"/>
<g font-size="17.6" fill="#ed3237">
<text x="35.4" y="265.3" transform="rotate(-28 35.4 265.3)">SUPERSEDED BY</text>
<text x="76.2" y="266" transform="rotate(-28 76.2 266)">G8-9-Q01</text>
<text x="95.4" y="278.1" transform="rotate(-28 95.4 278.1)">(02/23)</text>
</g>
<text font-size="9.6" fill="#fefefe" x="140.7" y="149.1">END</text>
<g font-size="6" fill="#373435">
<text x="123.3" y="253.6">MARKER PLATES</text>
<text x="116.8" y="260.3">(ONE LOGO) (LOGOS)</text>
</g>
<text font-size="5.7" fill="#373435" x="98.3" y="247">STATE STRATEGIC TOURING ROUTE</text>
<text font-size="5.5" fill="#373435" x="175.1" y="273">TC2030_2</text>
<g font-size="4.2" fill="#373435">
<text x="100.6" y="267.2">APPROVED AS OFFICIAL TRAFFIC SIGN</text>
<text x="174.7" y="285.6">A</text>
<text x="180.8" y="285.6">B</text>
<text x="186.8" y="285.6">C</text>
<text x="192.8" y="285.6">D</text>
</g>
<g font-size="3.9" fill="#373435">
<text x="37.3" y="110.3">Note: Arrow may be left or right.</text>
<text x="18.5" y="217.6">Colour Legend</text>
<text x="25.5" y="224.1">Retroreflective white</text>
<text x="25.5" y="230.2">Retroreflective brown</text>
</g>
<g font-size="3.5" fill="#373435">
<text x="118.8" y="216.2">Notes:</text>
<text x="118.8" y="220.9">1. State Strategic Touring Route logos to be sized</text>
<text x="123.7" y="224.8">to the first reached maximum horizontal or</text>
<text x="118.8" y="233.5">2. See page 3 for examples.</text>
<text x="123.7" y="228.8">vertical limits.</text>
<text x="21.6" y="267.9">Department of Transport and Main Roads</text>
<text x="17.7" y="271.8">Infrastructure Management &amp; Delivery Division</text>
<text x="16.7" y="280.6">Designed</text>
<text x="42.7" y="280.6">Checked</text>
<text x="69.7" y="280.6">Scale</text>
<text x="98.5" y="281.3">PRINCIPAL ENGINEER</text>
<text x="154.7" y="276.2">30/08/16</text>
<text x="157.4" y="281.2">Date</text>
<text x="178.4" y="278.9">Page 2 of 3</text>
<text x="17" y="284.8">RH 2/14</text>
<text x="42.7" y="284.8">DJ 1/15</text>
<text x="69.7" y="285.2">Not to Scale</text>
<text x="98.5" y="284.8">(Traffic Engineering)</text>
</g>
<g font-size="3.4" fill="#373435">
<text x="61" y="24.1" transform="rotate(1 61 24.1)">600</text>
<text x="154.2" y="24.1" transform="rotate(1 154.2 24.1)">600</text>
<text x="61" y="31.1" transform="rotate(1 61 31.1)">201</text>
<text x="93.7" y="33.8">R75</text>
<text x="154.2" y="31.1" transform="rotate(1 154.2 31.1)">176</text>
<text x="186.8" y="33.8">R75</text>
<text x="93.2" y="39.7" transform="rotate(1 93.2 39.7)">60</text>
<text x="186.4" y="39.7" transform="rotate(1 186.4 39.7)">60</text>
<text x="33.2" y="45.4">24</text>
<text x="126.3" y="45.4">24</text>
<text x="93.2" y="49.2" transform="rotate(1 93.2 49.2)">176</text>
<text x="186.4" y="50.2" transform="rotate(1 186.4 50.2)">201</text>
<text x="93.2" y="58.8" transform="rotate(1 93.2 58.8)">64</text>
<text x="186.4" y="59.8" transform="rotate(1 186.4 59.8)">39</text>
<text x="22.6" y="65.3">700</text>
<text x="115.8" y="65.3">700</text>
<text x="93.2" y="74.8" transform="rotate(1 93.2 74.8)">340 max.</text>
<text x="186.4" y="74.8" transform="rotate(1 186.4 74.8)">340 max.</text>
<text x="33.2" y="86.2">12</text>
<text x="126.3" y="86.2">12</text>
<text x="93.2" y="90.9" transform="rotate(1 93.2 90.9)">60 min.</text>
<text x="186.4" y="90.9" transform="rotate(1 186.4 90.9)">60 min.</text>
<text x="56.9" y="97.1" transform="rotate(1 56.9 97.1)">420 max.</text>
<text x="150" y="97.1" transform="rotate(1 150 97.1)">420 max.</text>
<text x="58.2" y="121.1" transform="rotate(1 58.2 121.1)">600</text>
<text x="58.2" y="128.1" transform="rotate(1 58.2 128.1)">320</text>
<text x="90.9" y="130.8">R75</text>
<text x="152.4" y="127.5" transform="rotate(1 152.4 127.5)">600</text>
<text x="185" y="130.8">R75</text>
<text x="90.5" y="136.7" transform="rotate(1 90.5 136.7)">60</text>
<text x="184.6" y="137.5" transform="rotate(1 184.6 137.5)">80</text>
<text x="30.4" y="142.4">24</text>
<text x="124.5" y="142.4">24</text>
<text x="90.5" y="146.2" transform="rotate(1 90.5 146.2)">176</text>
<text x="184.6" y="145.5" transform="rotate(1 184.6 145.5)">120EM</text>
<text x="90.5" y="155.8" transform="rotate(1 90.5 155.8)">64</text>
<text x="184.6" y="154.3" transform="rotate(1 184.6 154.3)">100</text>
<text x="19.9" y="162.3">700</text>
<text x="114" y="162.3">700</text>
<text x="90.5" y="171.8" transform="rotate(1 90.5 171.8)">340 max.</text>
<text x="184.6" y="171.8" transform="rotate(1 184.6 171.8)">340 max.</text>
<text x="30.4" y="183.2">12</text>
<text x="124.5" y="183.2">12</text>
<text x="90.5" y="187.9" transform="rotate(1 90.5 187.9)">60 min.</text>
<text x="184.6" y="187.9" transform="rotate(1 184.6 187.9)">60 min.</text>
<text x="54.1" y="194.1" transform="rotate(1 54.1 194.1)">420 max.</text>
<text x="148.2" y="194.1" transform="rotate(1 148.2 194.1)">420 max.</text>
</g>
<g font-size="3.4" fill="#fefefe">
<text x="60.1" y="74.6">Logo</text>
<text x="153.2" y="74.6">Logo</text>
<text x="57.3" y="171.6">Logo</text>
<text x="151.4" y="171.6">Logo</text>
</g>
</svg>
